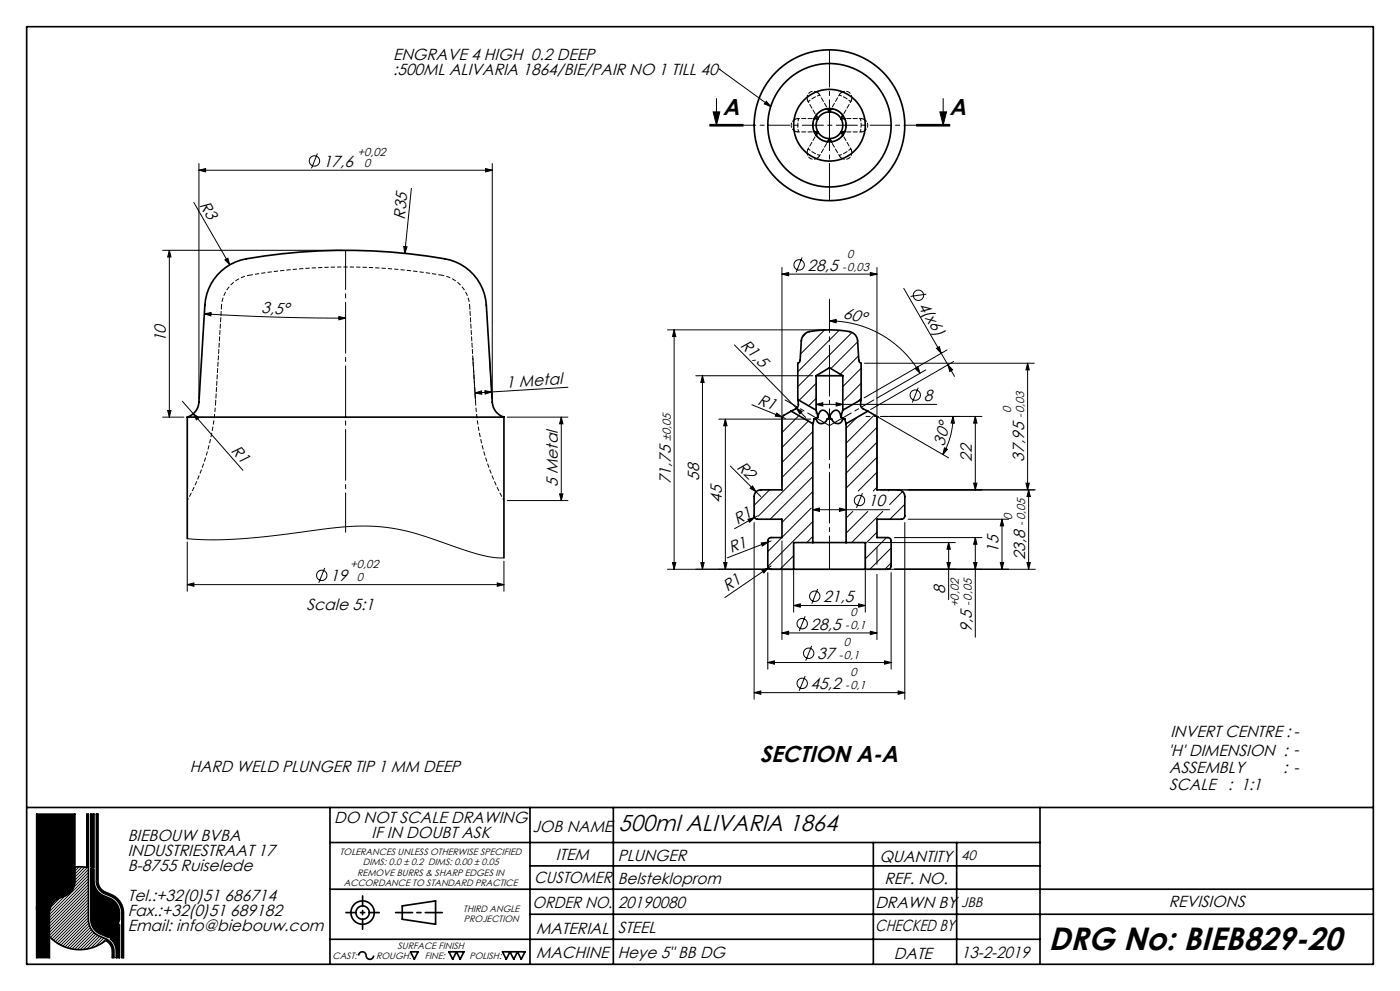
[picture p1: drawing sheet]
<svg xmlns="http://www.w3.org/2000/svg" width="420mm" height="297mm" viewBox="0 0 420 297" stroke-linecap="round" stroke-linejoin="round" font-family="sans-serif">
<g fill="none" stroke="#000" stroke-width=".3">
<path d="M212.9 37.5h10M212.9 37.8h10M212.9 37.3h10M213.9 33.5h2l-1 4zM214.9 29.5v8M215.8 20.7h.1M215.8 20.7l15.4 11.2M229.9 30.3l1.3 1.6-1.9-.8zM274.9 37.3h10zM274.9 37.5h10M274.9 37.8h10M281.9 33.5h2l-1 4z"/>
<path d="M282.9 29.5v8M59.7 51l2-.5v1zM59.7 49v70.5M59.7 51h88M95.2 46l-1.8 4.5M123.4 56.4l-2 19.5M145.7 50.5l2 .5-2 .5zM147.7 49v70.5M48.8 75h53.9M50.8 75l.5 2h-1zM50.8 75v50M58.1 60.7l10.8 18.7"/>
<path d="M67.5 77.9l.9-.5 .5 2zM121.1 73.9l1 .1-.7 1.9zM240.6 77.2l-1.8 4.4M61.3 94.1l2-.4v1zM61.3 94.1l23.1 1 19.3 .3M101.7 94.8l2 .6-2 .4zM200.2 98.9h47.6M202.2 98.9v71.7M202.2 98.9l.5 2h-1zM234.6 82.2l2-.5v1zM234.6 80.2v65.6M234.6 82.2h28.5"/>
<path d="M242.2 99.6l-1.6 1.5M247.4 98.9l-7.2 7.2M248.8 96.2l2.1-.5-.1 1zM248.8 96.2a31.4 31.4 0 0 1 27.2 15.7M251.8 99l-12.5 12.4M255.6 99.6l-16.3 16.3M261.1 81.7l2 .5-2 .5zM263.1 80.2v65.6M271.1 86.4l15.3 26.4M277.9 88.2l-4.7 .6M141.9 107.3l.7 12.5M142.5 117.8l2-.6v.9z"/>
<path d="M145.5 117.1l2 .4-2 .6zM146.8 107l.8 12.5M170.4 116.1l-27.9 1.7M208.7 112.6h35.1M210.7 112.6v58M210.7 112.6l.5 2h-1zM220.3 103.4l18.6 18.9M244.8 119.4l-2.2 2.2M244.8 114.9l-5.1 5.1M257.3 102.4l-8 8.1M257.6 106.7l-5.5 5.4M258.3 110.4l-5.5 5.5"/>
<path d="M258.3 114.9l-5 5M258.3 119.3l-.9 1M259.3 108.9h51M274.5 110.4l.9-.5 .6 2zM275.5 116.2l-1.8 4.4M277.7 110.9l-14.7 8.5M280.9 104.4l.9-.5 .6 2zM284.1 104.9l-24.9 14.4M284.4 109.3l1.4 1.5-.9 .5zM286.1 108.3l-24.9 14.4M308.3 108.9l.5 2h-1zM308.3 108.9v37.9"/>
<path d="M48.8 125h6.4M50.3 123h1l-.5 2zM54.7 120.2l18.2 20.8M58 124l1.7 1.2-.8 .6zM152.2 125h18.2M168.4 125l.5 2h-1zM168.4 125v25M215.6 125.6h27.6M217.6 125.6l.5 2h-1zM217.6 125.6v45M219.1 139.7l9.1 9.1M225.6 121.3l10 4.1"/>
<path d="M233 123.8l1.7 1.2-2.1-.3zM238.9 122.3l1.7 1-.7 .7zM238.9 122.3l2.8 2.8M239.5 124.7l-4.9 4.9M242.5 126.2l-7.9 7.9M243.8 129.4l-9.2 9.2M243.8 133.8l-9.2 9.3M243.8 138.3l-16.3 16.4M244.8 121.2l2-.5v1zM244.8 123.2v.7M244.8 121.2h36.2M250.8 120.7l2 .5-2 .5z"/>
<path d="M257.1 125.1l-3.3 3.2M262.3 124.4l-8.5 8.4M263.1 128.1l-9.3 9.2M263.1 132.6l-9.3 9.2M263.1 137l-9.3 9.3M263.5 125l21.1 12.2M264.1 124.8h30.5M283.3 134.2l.9 .5-1.3 1.5zM285.9 124.8l.4 2h-1zM285.9 124.8a22.8 22.8 0 0 1-3 11.4M292.6 124.8v22M292.6 124.8l.5 2h-1z"/>
<path d="M152.2 150h18.2M167.9 148h1l-.5 2zM224.4 155.6l2-.5-1.5 1.4zM225.1 146.3l.7-.7 1 1.8zM226.2 156.6v53M227.2 154.6l-6.8 3.8M230.9 146.8l-4.7 4.6M243.3 152.3l-13 13M243.8 152.8l2-.5v1zM243.8 152.8h23.1M243.8 142.8l-12.7 12.8M243.8 147.3l-9.2 9.3"/>
<path d="M243.8 156.3l-13.1 13.1M251.8 152.3l2 .5-2 .5zM253.8 150.8h.1M255.9 153.3l-2.1 2M258.7 147.8l-1.7 4.4M260.3 153.3l-6.5 6.5M263.1 141.5l-5.6 5.6M263.1 146l-1.1 1.1M263.1 159.5l-3.5 3.5M264.1 146.8h46.5M264.8 153.3l-9.3 9.3M266.8 146.8l-.3 .3"/>
<path d="M270.8 147.3l-3.9 3.9M271.4 156.6v53M271.4 151.1l-4.4 4.5M272.4 155.6h30.2M292.1 144.8h1l-.5 2zM300.6 155.6l.5 2h-1zM300.6 155.6v15M307.8 144.8h1l-.5 2zM308.6 146.8l.5 2h-1zM308.6 146.8v23.8M56.2 175.2l2-.5v1zM56.2 161.4l7.3 .4 8.4-.3 10.3-1 20-2.5 5.2-.3 5.1 .1 4.8 .5 4.8 .9 5.4 1.6 15.9 5.3 4.5 .9 3.3 .2"/>
<path d="M56.2 162.4v14.8M56.2 175.2h95M97.4 170.2l-1.8 4.5M149.2 174.7l2 .5-2 .5zM151.2 168.2v9M200.2 170.6h36.9M201.7 168.6h1l-.5 2zM210.2 168.6h1l-.5 2zM217.1 168.6h1l-.5 2zM228.4 162.7l2-.2-1.7 1.2zM228.6 170.9l1.9-.7-1.4 1.5zM230.3 171.6v29"/>
<path d="M231.3 169.6l-13.9 9.5M231.3 162.1l-13.1 5.1M234.6 162.1v29.6M238.1 166.5l-4.1 4.1M238.1 163.6v19.9M243.8 160.8l-1.8 1.8M245.3 176.5l-1.8 4.4M259.6 163.6v19.9M260.6 170.6h50M260.6 162.6h26M263.1 164.1v5M263.1 172.1v19.6"/>
<path d="M266 161.1l-6.4 6.4M267.3 171.6v29M267.3 164.2l-6.3 6.4M267.3 168.7l-1.8 1.9M268.3 161.1h26.3M284.1 168.6h1l-.5 2zM284.6 162.6l.5 2h-1zM284.6 162.6v17.1M292.1 168.6h1l-.5 2zM292.6 161.1v29.9M292.6 161.1l.5 2h-1zM300.1 168.6h1l-.5 2z"/>
<path d="M308.1 168.6h1l-.5 2zM230.3 198.6l2-.5v1zM230.3 198.6h37M234.6 189.7l2-.5v1zM234.6 189.7h28.5M238.1 181.5l2-.5v1zM238.1 181.5h21.5M241.5 184.7l-1.7 4.4M243.5 193.6l-1.8 4.4M257.6 181l2 .5-2 .5zM261.1 189.2l2 .5-2 .5zM265.3 198.1l2 .5-2 .5z"/>
<path d="M226.2 207.6l2-.5v1zM226.2 207.6h45.2M241.5 202.6l-1.7 4.4M269.4 207.1l2 .5-2 .5zM22.5 259.9v4.2a4.8 4.8 0 0 1-3 4.4l-1.7 .7a4.8 4.8 0 0 0-3 4.4v7.1M22.8 259.8l-.3 .4M23.8 259.8l-1.3 1.3M24.6 259.8l-2.1 2.2M25.5 259.9l-3 3M26.1 244h.1M26.5 247.1l-.4 .5M26.5 248l-.4 .5"/>
<path d="M26.5 248.9l-.4 .5M26.5 249.8l-.4 .5M26.5 250.7l-.4 .5M26.5 251.6l-.4 .5M26.5 252.5l-.4 .5M26.5 253.4l-.4 .5M26.5 254.3l-.4 .5M26.5 255.2l-.4 .5M26.5 256.1l-.4 .5M26.5 257l-.4 .5M26.5 257.9l-.4 .5M26.5 258.8l-.4 .5"/>
<path d="M26.5 259.7l-4 4.1M26.5 244.4l-.4 .5M26.5 245.3l-.4 .5M26.5 246.2l-.4 .5M29.4 244.3l-.5 .4M29.4 245.2l-.5 .4M29.4 246.1l-.5 .4M29.4 247l-.5 .4M29.4 247.8l-.5 .5M29.4 248.7l-.5 .5M29.4 249.6l-.5 .5M29.4 250.5l-.5 .5"/>
<path d="M29.4 251.4l-.5 .5M29.4 252.3l-.5 .5M29.4 253.2l-.5 .5M29.4 254.1l-.5 .5M29.4 255l-.5 .5M29.4 255.9l-.5 .5M29.4 256.8l-.5 .5M29.4 257.7l-.5 .5M29.4 258.6l-.5 .5M29.4 259.5l-.5 .5M18 269.1l-2.9 2.9M19.6 268.5l-4.8 4.7"/>
<path d="M26.5 260.6l-4.1 4.1M26.5 261.5l-4.4 4.4M26.5 263.3l-11.7 11.7M26.5 264.2l-11.7 11.7M26.5 265.1l-11.7 11.7M26.5 266l-11.7 11.7M26.5 266.9l-11.7 11.7M26.5 267.8l-11.7 11.7M26.5 268.7l-11.7 11.7M26.5 269.6l-11.4 11.4M26.5 270.5l-10.9 10.9M26.5 271.4l-10.4 10.4"/>
<path d="M26.5 272.3l-9.9 9.9M26.5 273.2l-9.4 9.4M26.5 274.1l-8.8 8.8M26.5 275l-8.3 8.2M26.5 262.4l-11.7 11.7M26.5 275.9l-7.7 7.6M26.6 276.6l-7.1 7.2M26.8 277.3l-6.6 6.7M27.1 278l-6.2 6.2M27.4 278.6l-5.8 5.8M27.8 279.1l-5.4 5.4M28.2 279.5l-5 5.1"/>
<path d="M28.7 279.9l-4.6 4.7M29.4 260.4l-.5 .5M29.4 261.3l-.5 .5M29.4 262.2l-.5 .5M29.4 263.1l-.5 .5M29.4 264l-.5 .5M29.5 264.8l-.4 .4M29.7 265.5l-.4 .4M30 266.1l-.3 .3M30.4 266.6l-.3 .3M30.9 267l-.3 .3M31.5 267.3l-.4 .4"/>
<path d="M32.1 267.6l-.4 .4M32.7 267.9l-.3 .3M33.4 268.1l-.4 .4M34 268.4l-.4 .4M34.5 268.8l-.3 .3M35 269.2l-.3 .3M35.5 269.6l-.4 .3M35.9 270.1l-.4 .3M36.2 270.6l-.3 .4M36.5 271.2l-.3 .4M36.8 271.9l-.4 .4M37 272.6l-.5 .4"/>
<path d="M37 273.4l-.4 .5M37 274.3l-.4 .5M37 275.2l-.4 .5M37 276.1l-.4 .5M37 277l-.4 .5M37 277.9l-.4 .5M37 278.8l-.4 .5M37 279.7l-.4 .5M29.3 280.3l-4.3 4.3M29.9 280.6l-3.9 3.8M30.5 280.9l-3.3 3.3M31.1 281.1l-2.5 2.6"/>
<path d="M31.8 281.4l-1.4 1.4M32.4 281.7l-.4 .4M32.9 282.1l-.4 .3M33.3 282.6l-.3 .3M33.7 283.1l-.4 .4M33.9 283.7l-.3 .4M34.1 284.4l-.4 .5M34.2 285.3l-.5 .5M34.2 286.2l-.5 .5M37 280.6l-.4 .5M37 281.5l-.4 .5M37 282.4l-.4 .5"/>
<path d="M37 283.3l-.4 .5M37 284.2l-.4 .5M37 285.1l-.4 .5M37 286l-.4 .5M37 286.9l-.1 .1"/>
<circle cx="94.3" cy="48.2" r="1.56"/>
<circle cx="239.7" cy="79.4" r="1.56"/>
<circle cx="275.5" cy="88.5" r="1.56"/>
<circle cx="274.6" cy="118.4" r="1.56"/>
<circle cx="257.8" cy="150" r="1.56"/>
<circle cx="96.5" cy="172.4" r="1.56"/>
<circle cx="244.4" cy="178.7" r="1.56"/>
<circle cx="240.7" cy="186.9" r="1.56"/>
<circle cx="242.6" cy="195.8" r="1.56"/>
<circle cx="240.7" cy="204.8" r="1.56"/>
</g>
<g fill="none" stroke="#000" stroke-width=".5">
<path d="M8 8h404v281h-404zM244.2 39.4l1.1 .1M244.9 34.5l.5 1M245.3 35.6h-1.1M245.3 35.6a4 4 0 0 0 0 3.9M245.3 39.5l.1 .1M245.4 39.6l-.5 1M245.4 39.6a4 4 0 0 0 3.4 1.9M245.4 35.5l-.1 .1M248.2 32.6l.6 .9M248.8 33.5a4 4 0 0 0-3.4 2M248.8 33.5h.1"/>
<path d="M248.9 33.5a4 4 0 0 1 3.4 2M249.5 32.6l-.6 .9M252.3 39.6a4 4 0 0 1-3.4 1.9M252.3 39.6l.5 1M252.3 35.5v.1M252.3 35.6a4 4 0 0 1 0 3.9M252.3 35.6h1.2M252.3 39.5v.1M252.8 34.5l-.5 1M253.5 39.4l-1.2 .1M248.8 41.5l-.6 1M248.8 41.5h.1"/>
<path d="M248.9 41.5l.6 1M239.3 119.8a2.2 2.2 0 0 1-1.5 3.2l-.5 .2M239.3 119.8v-10.9l.7-.8 .4-6a3 3 0 0 1 2.5-2.7 30.4 30.4 0 0 1 12.8 .3l.8 .6 .7 1.3 .5 6.5 .6 .8v10.9M239.3 119.8l5.5 3.1M244.8 112.6h8M244.8 112.6v10.3M244.8 112.6l4-2.4 4 2.4M252.8 112.6v10.3M258.3 119.8a2.28 2.28 0 0 0 1.8 3.3l.2 .1M258.3 119.8l-5.5 3.1M56.2 125a5 5 0 0 0 3.5-4.5l1.8-29.1a15 15 0 0 1 12.4-13.8 172.1 172.1 0 0 1 61.2 .3 15 15 0 0 1 10.8 13.5l1.8 29.1a5 5 0 0 0 3.5 4.5M56.2 125h95"/>
<path d="M56.2 125v36.4M151.2 125v42.2M237.3 123.2l-2.3 1.4-.4 .7v21.5h-6.4a2 2 0 0 0-2 2v5.8a1 1 0 0 0 1 1h7.4v5.5h-3.3a1 1 0 0 0-1 1v7.5a1 1 0 0 0 1 1h6.8M237.3 123.2l6.5 3.8M243.8 127v35.6M244.2 125.6l-.4 1.4M244.2 125.6h.7M244.8 122.9l.5 2.1M244.9 125.6a1.67 1.67 0 0 0 1.6 1.4 1.67 1.67 0 0 0 1.7-1.4M245.3 125h.1M245.3 125l-1.1 .6M245.4 125l.1-.5a1.55 1.55 0 0 1 1.6-1.5l.9 .5 .8 1.5"/>
<path d="M245.4 125l-.5 .6M248.2 125.6h1.3M248.8 125h.1M248.8 125l-.6 .6M248.9 125a2.03 2.03 0 0 1 2.5-1.9l.6 .8 .3 1.1M248.9 125l.6 .6M249.5 125.6a1.67 1.67 0 0 0 1.7 1.4 1.67 1.67 0 0 0 1.6-1.4M252.3 125h.1M252.3 125l.5 .6M252.3 125l1.2 .6M252.8 125.6h.7M252.8 122.9l-.5 2.1"/>
<path d="M253.5 125.6l.3 1.4M253.8 127v35.6M260.3 123.2l2.4 1.4 .4 .7v21.5h6.3a2 2 0 0 1 2 2v5.8a1 1 0 0 1-1 1h-7.3v5.5h3.2a1 1 0 0 1 1 1v7.5a1 1 0 0 1-1 1h-6.7M260.3 123.2l-6.5 3.8M238.1 170.6h21.5M243.8 162.6h10M243.8 162.6h-5.7v8M253.8 162.6h5.8v8M8 242h404M11 244h11.5v15.4a12.9 12.9 0 0 0-10.8 8.6 12.9 12.9 0 0 0 3.1 13.4v5.6h-3.8zM22.5 259.9a12.4 12.4 0 0 0-10.3 8 12.4 12.4 0 0 0 2.6 12.8M26 244h.5v31.5a5.5 5.5 0 0 0 3.4 5.1l1.8 .7a4.1 4.1 0 0 1 2.5 3.8v1.9h-.5v-2.2l-.3-1.1-.8-1.2-.9-.6a12.4 12.4 0 0 1-16.9-1.2v-7.1a4.8 4.8 0 0 1 3-4.4l1.7-.7a4.8 4.8 0 0 0 3-4.4v-4.3l3.5 .2z"/>
<path d="M27.2 244h1v16l-1-.3zM28.9 244h.5v20.6l.4 1.1 .8 1.1 2.8 1.3a6 6 0 0 1 3.6 5.5v13.4h-.4v-13.4a5.5 5.5 0 0 0-3.4-5l-1.8-.8a4.1 4.1 0 0 1-2.5-3.7zM99 242v47M99 252.5h213M159 242v47M159 259.5h153M184 242v47M262 252.5v36.5M287 252.5v36.5M312 242v47M27.2 260.2l1 .3v3.6a4.8 4.8 0 0 0 2.9 4.4l1.8 .7a4.8 4.8 0 0 1 2.9 4.4 6.4 6.4 0 0 1-.7 4l-1.1 1.8-1.4 1.6-2.4-1.1a4.8 4.8 0 0 1-3-4.4zM35.8 277.1v9.9h-.9v-2.2l-.3-1.2-.5-1.2-1.1-1.1 1.6-2z"/>
<path d="M99 266.5h313M120.7 271.5l10-1.5v7l-10-1.5zM159 274h253M99 281.5h213M107.6 286.4a1.2 1.2 0 0 1 1.4-1.1 1.2 1.2 0 0 1 .9 1.5 1.12 1.12 0 0 0 1.3 .7 1.12 1.12 0 0 0 .9-1.1M123.2 285.2h2.2l-1.1 2.3zM134.7 285.2h4.5l-1.1 2.3-1.2-2.3-1.1 2.3zM150.7 285.2h6.8l-1.1 2.3-1.2-2.3-1.1 2.3-1.1-2.3-1.1 2.3z"/>
<circle cx="248.8" cy="37.5" r="18.5"/>
<circle cx="248.8" cy="37.5" r="22.6"/>
<circle cx="248.8" cy="37.5" r="10.7"/>
<circle cx="248.8" cy="37.5" r="5"/>
<circle cx="108.8" cy="273.5" r="2"/>
<circle cx="108.8" cy="273.5" r="3.5"/>
</g>
<path d="M118.7 273.5h14" fill="none" stroke="#000" stroke-width=".5" stroke-dasharray="6.3 1.3 1.3 1.3" stroke-dashoffset="1.3"/>
<path d="M103.8 273.5h10M108.8 278.5v-10" fill="none" stroke="#000" stroke-width=".5" stroke-dasharray="6.3 1.3 1.3 1.3" stroke-dashoffset="3.3"/>
<g fill="#000">
<path d="M229.9 30.3l1.3 1.6-1.9-.8zM67.5 77.9l.9-.5 .5 2zM121.1 73.9l1 .1-.7 1.9zM58 124l1.7 1.2-.8 .6zM233 123.8l1.7 1.2-2.1-.3zM238.9 122.3l1.7 1-.7 .7zM224.4 155.6l2-.5-1.5 1.4zM225.1 146.3l.7-.7 1 1.8zM228.4 162.7l2-.2-1.7 1.2zM228.6 170.9l1.9-.7-1.4 1.5z"/>
<path d="M213.9 33.5h2l-1 4zM281.9 33.5h2l-1 4z"/>
<path d="M59.7 51l2-.5v1zM145.7 50.5l2 .5-2 .5z"/>
<path d="M50.8 75l.5 2h-1zM50.3 123h1l-.5 2z"/>
<path d="M61.3 94.1l2-.4v1zM101.7 94.8l2 .6-2 .4z"/>
<path d="M202.2 98.9l.5 2h-1zM201.7 168.6h1l-.5 2z"/>
<path d="M234.6 82.2l2-.5v1zM261.1 81.7l2 .5-2 .5z"/>
<path d="M142.5 117.8l2-.6v.9zM145.5 117.1l2 .4-2 .6z"/>
<path d="M274.5 110.4l.9-.5 .6 2zM248.8 96.2l2.1-.5-.1 1z"/>
<path d="M280.9 104.4l.9-.5 .6 2zM284.4 109.3l1.4 1.5-.9 .5z"/>
<path d="M168.4 125l.5 2h-1zM167.9 148h1l-.5 2z"/>
<path d="M283.3 134.2l.9 .5-1.3 1.5zM285.9 124.8l.4 2h-1z"/>
<path d="M292.6 124.8l.5 2h-1zM292.1 144.8h1l-.5 2zM308.6 146.8l.5 2h-1zM308.1 168.6h1l-.5 2zM300.6 155.6l.5 2h-1zM300.1 168.6h1l-.5 2z"/>
<path d="M243.8 152.8l2-.5v1zM251.8 152.3l2 .5-2 .5zM244.8 121.2l2-.5v1zM250.8 120.7l2 .5-2 .5z"/>
<path d="M307.8 144.8h1l-.5 2zM308.3 108.9l.5 2h-1z"/>
<path d="M56.2 175.2l2-.5v1zM149.2 174.7l2 .5-2 .5z"/>
<path d="M210.2 168.6h1l-.5 2zM210.7 112.6l.5 2h-1z"/>
<path d="M217.1 168.6h1l-.5 2zM217.6 125.6l.5 2h-1z"/>
<path d="M284.1 168.6h1l-.5 2zM284.6 162.6l.5 2h-1z"/>
<path d="M292.6 161.1l.5 2h-1zM292.1 168.6h1l-.5 2z"/>
<path d="M230.3 198.6l2-.5v1zM265.3 198.1l2 .5-2 .5zM238.1 181.5l2-.5v1zM257.6 181l2 .5-2 .5z"/>
<path d="M234.6 189.7l2-.5v1zM261.1 189.2l2 .5-2 .5z"/>
<path d="M226.2 207.6l2-.5v1zM269.4 207.1l2 .5-2 .5z"/>
</g>
<path d="M11 244v28.2a12.9 12.9 0 0 1 11.5-12.8v-15.4zM11 272.2v14.8h3.8v-5.6a12.9 12.9 0 0 1-3.8-9.2zM27.2 244v15.7l1 .3v-16zM27.2 260.2l.2 16.4 .6 1.5 1 1.1 3.5 1.8a10.7 10.7 0 0 0 3.3-5.4l-.1-2.9-.8-1.9-1.4-1.3-3.3-1.6-1.4-1.5-.6-1.9v-4zM35.8 277.1l-.9 1.8-1.3 1.8a.59 .59 0 0 0-.5 .7 .59 .59 0 0 0 .6 .5l1 2 .2 3.1h.9zM15.2 263.3a12.4 12.4 0 0 0-.4 17.4v-7.2l.3-1.5 .6-1.1 .8-.9 3.7-1.9 1.6-1.6 .6-2 .1-4.6-3.7 1-1.9 1z" fill-rule="evenodd" fill="#000"/>
<path d="M74.7 82.5a10 10 0 0 0-8.2 9.2M140.9 91.7a10 10 0 0 0-8.3-9.2M64.7 120.9a68.9 68.9 0 0 1-8.5 29.1M142.7 120.9a68.9 68.9 0 0 0 8.5 29.1" fill="none" stroke="#000" stroke-width=".3" stroke-dasharray="1.3 .6" stroke-dashoffset=".6" stroke-linecap="butt"/>
<path d="M132.6 82.5a170 170 0 0 0-57.9 0" fill="none" stroke="#000" stroke-width=".3" stroke-dasharray="1.3 .6" stroke-dashoffset=".1" stroke-linecap="butt"/>
<path d="M212.9 37.5h72" fill="none" stroke="#000" stroke-width=".3" stroke-dasharray="6.3 1.3 1.3 1.3" stroke-dashoffset="2.7"/>
<path d="M259.8 124.8h6.3" fill="none" stroke="#000" stroke-width=".3" stroke-dasharray="15.2 1.3 1.3 1.3" stroke-dashoffset="14"/>
<path d="M248.8 127.6l13.4-7.7M248.8 127.6l-13.3-7.7" fill="none" stroke="#000" stroke-width=".3" stroke-dasharray="15.2 1.3 1.3 1.3" stroke-dashoffset="7.7"/>
<path d="M248.8 170.6v-80.9" fill="none" stroke="#000" stroke-width=".3" stroke-dasharray="15.2 1.3 1.3 1.3" stroke-dashoffset="5.3"/>
<path d="M248.8 60.1v-45.2" fill="none" stroke="#000" stroke-width=".3" stroke-dasharray="15.2 1.3 1.3 1.3" stroke-dashoffset="4.1"/>
<path d="M103.7 159.5v-84.5" fill="none" stroke="#000" stroke-width=".3" stroke-dasharray="15.2 1.3 1.3 1.3" stroke-dashoffset="3.5"/>
<path d="M66.5 91.7l-1.8 29.2M142.7 120.9l-1.8-29.2" fill="none" stroke="#000" stroke-width=".3" stroke-dasharray="1.3 .6" stroke-dashoffset=".3"/>
<path d="M238.8 39.4l.6 .1 .1-.1M239.5 35.7l-.2-.2-.5 .1M242.2 29.8l.2 .5 .2 .1M245.8 28.6v-.3l-.4-.4M252.2 27.9l-.4 .4 .1 .3M255.1 30.4l.2-.1 .2-.5M258.2 39.4l.1 .1 .6-.1M258.9 35.6l-.6-.1-.1 .2M242.6 44.7l-.2 .1-.2 .5M245.4 47.2l.4-.5v-.2M251.9 46.5v.3l.3 .4M255.5 45.3l-.2-.6h-.2" fill="none" stroke="#000" stroke-width=".3" stroke-dasharray="1.3 .6" stroke-dashoffset=".4"/>
<g fill="none" stroke="#000" stroke-width=".3" stroke-dasharray="1.3 .6" stroke-dashoffset=".7">
<path d="M239.3 39.5h5.6M239.5 39.4l-.2-2.1 .2-1.6M242.3 30.3l2.8 4.8M242.6 30.4l1.7-1.2 1.5-.6M244.9 35.5h-5.6M245.1 40l-2.8 4.8M248.6 33.1l-2.8-4.8M251.9 28.3l-2.8 4.8M251.9 28.6l1.9 .8 1.3 1M252.6 35.1l2.7-4.8M252.8 39.5h5.6M258.2 35.7l.1 2.1-.1 1.6"/>
<path d="M258.4 35.5h-5.6M245.8 46.5l-1.9-.9-1.3-.9M245.8 46.8l2.8-4.8M249.1 42l2.8 4.8M255.1 44.7l-1.7 1.2-1.5 .6M255.4 44.8l-2.9-4.8"/>
</g>
<path d="M238.8 35.6a1.96 1.96 0 0 0-1.5 1.9 1.96 1.96 0 0 0 1.5 1.9M245.4 27.9a1.96 1.96 0 0 0-2.3-.3 1.96 1.96 0 0 0-.9 2.2M255.5 29.8a1.96 1.96 0 0 0-.9-2.2 1.96 1.96 0 0 0-2.4 .3M258.9 39.4a1.96 1.96 0 0 0 1.4-1.9 1.96 1.96 0 0 0-1.4-1.9M242.2 45.3a1.96 1.96 0 0 0 .9 2.2 1.96 1.96 0 0 0 2.3-.3M252.2 47.2a1.96 1.96 0 0 0 2.4 .3 1.96 1.96 0 0 0 .9-2.2" fill="none" stroke="#000" stroke-width=".3" stroke-dasharray="1.3 .6"/>
<path d="M244.2 39.4a5 5 0 0 1 0-3.8M244.9 34.5a5 5 0 0 1 3.3-1.9M249.5 32.6a5 5 0 0 1 3.3 1.9M253.5 35.6l.3 2-.3 1.8M248.2 42.5a5 5 0 0 1-3.3-1.9M252.8 40.6a5 5 0 0 1-3.3 1.9" fill="none" stroke="#000" stroke-width=".3" stroke-dasharray="1.3 .6" stroke-dashoffset=".6"/>
<text font-size="9.7" x="314.5" y="284.7">DRG No: BIEB829-20</text>
<g font-size="6.9">
<text x="216.9" y="34.5">A</text>
<text x="284.9" y="34.5">A</text>
<text x="227.9" y="228.5">SECTION A-A</text>
<text x="185.6" y="248.9">500ml ALIVARIA 1864</text>
</g>
<g font-size="4.8">
<text x="117.9" y="17.9">ENGRAVE 4 HIGH 0.2 DEEP</text>
<text x="117.9" y="22.4">:500ML ALIVARIA 1864/BIE/PAIR NO 1 TILL 40</text>
<text x="96.9" y="49.9">17,6</text>
<text x="59.8" y="61.5" transform="rotate(60 59.8 61.5)">R3</text>
<text x="121.4" y="65.8" transform="rotate(-84 121.4 65.8)">R35</text>
<text x="242.3" y="81.1">28,5</text>
<text x="78.4" y="93.9" transform="rotate(2 78.4 93.9)">3,5°</text>
<text x="252.7" y="95.2" transform="rotate(13 252.7 95.2)">60°</text>
<text x="275.3" y="91.6" transform="rotate(60 275.3 91.6)">4(x6)</text>
<text x="49.8" y="102.6" transform="rotate(-90 49.8 102.6)">10</text>
<text x="222" y="103.6" transform="rotate(46 222 103.6)">R1,5</text>
<text x="151.9" y="116.2" transform="rotate(-4 151.9 116.2)">1 Metal</text>
<text x="227.1" y="121" transform="rotate(22 227.1 121)">R1</text>
<text x="277.1" y="120.1">8</text>
<text x="69.2" y="135.3" transform="rotate(49 69.2 135.3)">R1</text>
<text x="283.2" y="133.9" transform="rotate(-75 283.2 133.9)">30°</text>
<text x="220.9" y="140.2" transform="rotate(45 220.9 140.2)">R2</text>
<text x="291.6" y="138.4" transform="rotate(-90 291.6 138.4)">22</text>
<text x="307.3" y="138.3" transform="rotate(-90 307.3 138.3)">37,95</text>
<text x="167.4" y="145.9" transform="rotate(-90 167.4 145.9)">5 Metal</text>
<text x="201.2" y="145.1" transform="rotate(-90 201.2 145.1)">71,75</text>
<text x="209.7" y="144.2" transform="rotate(-90 209.7 144.2)">58</text>
<text x="216.6" y="150.7" transform="rotate(-90 216.6 150.7)">45</text>
<text x="260.4" y="151.7">10</text>
<text x="221.2" y="157.3" transform="rotate(-29 221.2 157.3)">R1</text>
<text x="219.3" y="165.8" transform="rotate(-21 219.3 165.8)">R1</text>
<text x="299.6" y="165.7" transform="rotate(-90 299.6 165.7)">15</text>
<text x="307.6" y="167.9" transform="rotate(-90 307.6 167.9)">23,8</text>
<text x="99" y="174.2">19</text>
<text x="218.2" y="177.4" transform="rotate(-34 218.2 177.4)">R1</text>
<text x="283.6" y="178.1" transform="rotate(-90 283.6 178.1)">8</text>
<text x="91.9" y="182.8">Scale 5:1</text>
<text x="246.9" y="180.5">21,5</text>
<text x="243.2" y="188.7">28,5</text>
<text x="291.6" y="189.4" transform="rotate(-90 291.6 189.4)">9,5</text>
<text x="245.1" y="197.5">37</text>
<text x="243.2" y="206.6">45,2</text>
<text x="351.1" y="220.9">INVERT CENTRE : -</text>
<text x="350.4" y="226.5">'H' DIMENSION : -</text>
<text x="56.9" y="231.4">HARD WELD PLUNGER TIP 1 MM DEEP</text>
<text x="350.8" y="231.6">ASSEMBLY</text>
<text x="384.9" y="231.6">: -</text>
<text x="350.8" y="236.8">SCALE</text>
<text x="368.4" y="236.8">: 1:1</text>
<text x="38.3" y="251.9">BIEBOUW BVBA</text>
<text x="100.3" y="246.6">DO NOT SCALE DRAWING</text>
<text x="111.5" y="251.1">IF IN DOUBT ASK</text>
<text x="159.7" y="249.4">JOB NAME</text>
<text x="38.3" y="256.5">INDUSTRIESTRAAT 17</text>
<text x="166.8" y="257.8">ITEM</text>
<text x="38.3" y="261">B-8755 Ruiselede</text>
<text x="185.3" y="258.1">PLUNGER</text>
<text x="263.8" y="258.2">QUANTITY</text>
<text x="160.2" y="264.5">CUSTOMER</text>
<text x="185.3" y="264.9">Belstekloprom</text>
<text x="265.3" y="265">REF. NO.</text>
<text x="38.3" y="270">Tel.:+32(0)51 686714</text>
<text x="38.3" y="274.6">Fax.:+32(0)51 689182</text>
<text x="159.8" y="272.1">ORDER NO.</text>
<text x="185.3" y="272.1">20190080</text>
<text x="262.6" y="272.1">DRAWN BY</text>
<text x="350.6" y="271.7">REVISIONS</text>
<text x="38.3" y="279.1">Email: info@biebouw.com</text>
<text x="160.9" y="279.8">MATERIAL</text>
<text x="185.3" y="279.7">STEEL</text>
<text x="262.6" y="279.1">CHECKED BY</text>
<text x="160.8" y="287.2">MACHINE</text>
<text x="185.3" y="287.1">Heye 5&quot; BB DG</text>
<text x="268.2" y="287.3">DATE</text>
<text x="288.3" y="287.2">13-2-2019</text>
</g>
<g font-size="4.1">
<text x="288.4" y="257.8">40</text>
<text x="288.3" y="271.7">JBB</text>
</g>
<g font-size="3.5">
<text x="107.2" y="46.8">+0,02</text>
<text x="109.3" y="50">0</text>
<text x="254.2" y="77.2">0</text>
<text x="252.7" y="81.1">-0,03</text>
<text x="303.3" y="123.8" transform="rotate(-90 303.3 123.8)">0</text>
<text x="307.3" y="125.3" transform="rotate(-90 307.3 125.3)">-0,03</text>
<text x="201.2" y="132.2" transform="rotate(-90 201.2 132.2)">±0,05</text>
<text x="303.6" y="156" transform="rotate(-90 303.6 156)">0</text>
<text x="307.6" y="157.5" transform="rotate(-90 307.6 157.5)">-0,05</text>
<text x="105.1" y="170.2">+0,02</text>
<text x="107.1" y="174.2">0</text>
<text x="255.1" y="184.7">0</text>
<text x="287.6" y="182" transform="rotate(-90 287.6 182)">+0,02</text>
<text x="291.6" y="181.5" transform="rotate(-90 291.6 181.5)">-0,05</text>
<text x="253.6" y="188.7">-0,1</text>
<text x="251.6" y="197.5">-0,1</text>
<text x="253.2" y="193.6">0</text>
<text x="255.1" y="202.6">0</text>
<text x="253.6" y="206.5">-0,1</text>
</g>
<g font-size="2.8">
<text x="102" y="256.1">TOLERANCES UNLESS OTHERWISE SPECIFIED</text>
<text x="107.2" y="262.5">REMOVE BURRS &amp; SHARP EDGES IN</text>
<text x="108.8" y="259.1">DIMS: 0.0 ± 0.2 DIMS: 0.00 ± 0.05</text>
<text x="103.2" y="265.5">ACCORDANCE TO STANDARD PRACTICE</text>
<text x="139" y="273.5">THIRD ANGLE</text>
<text x="139.2" y="276.5">PROJECTION</text>
<text x="99.7" y="287.3">CAST:</text>
<text x="112.8" y="287.3">ROUGH:</text>
<text x="119.3" y="284.4">SURFACE FINISH</text>
<text x="127.5" y="287.3">FINE:</text>
<text x="140.8" y="287.3">POLISH:</text>
</g>
</svg>
